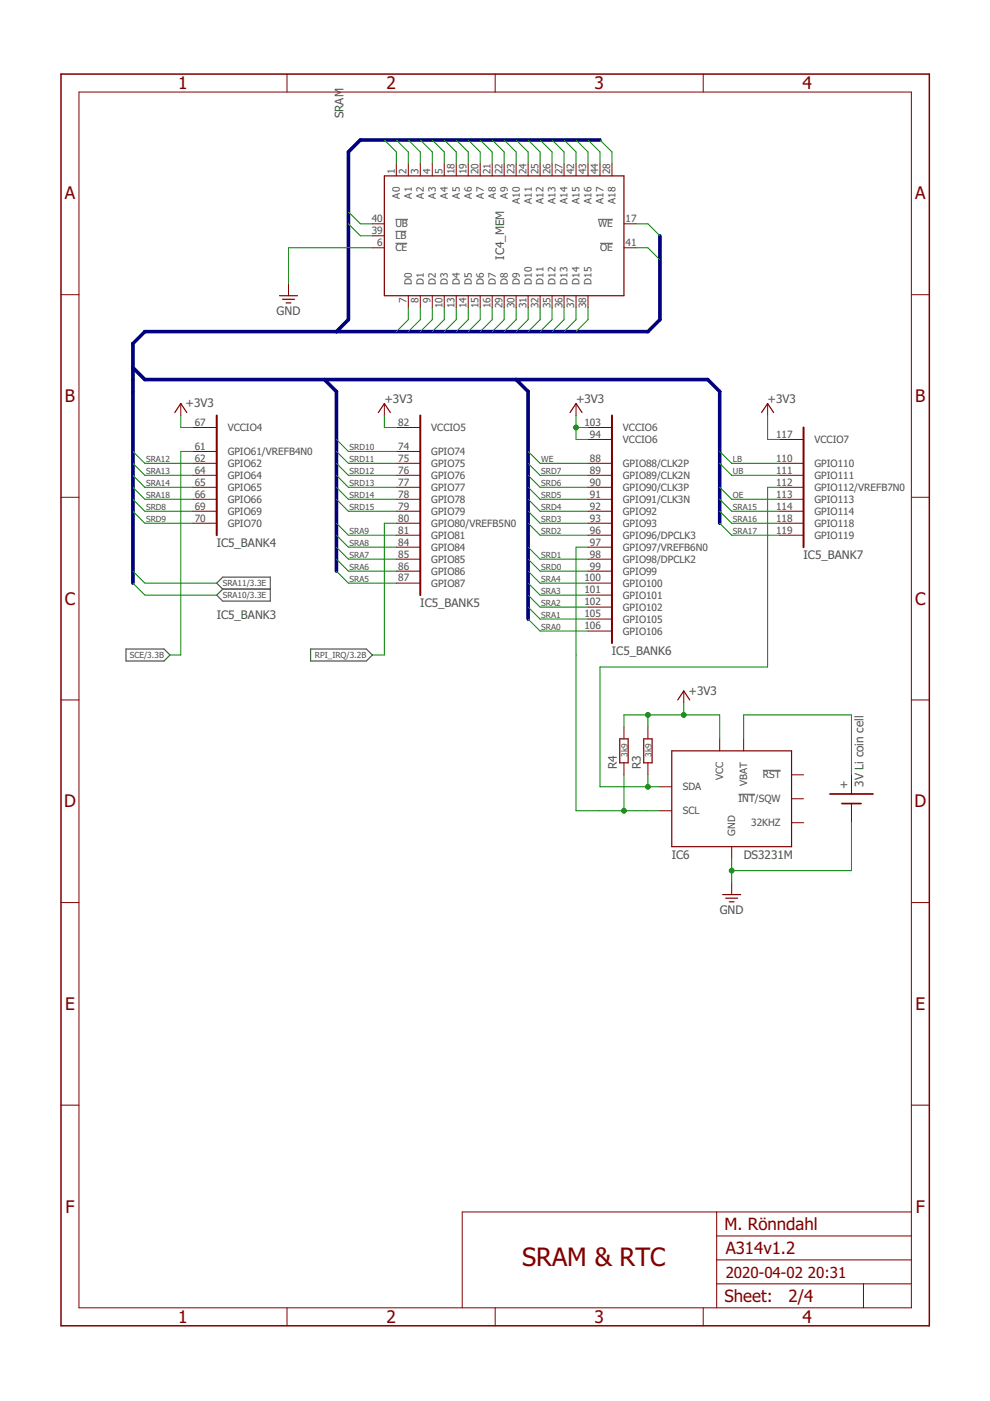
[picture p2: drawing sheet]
<svg xmlns="http://www.w3.org/2000/svg" width="210mm" height="297mm" viewBox="0 0 210 297" stroke-linecap="round" stroke-linejoin="round" font-family="sans-serif">
<path d="M83.8 51.6h2.5M83.8 49h2.4M83.8 46.5h2.7M126.8 46.5h3.1M127.2 51.6h2.7M156.6 168.4h3.5M161.7 163.3h3.8" fill="none" stroke="#505050" stroke-width=".21"/>
<path d="M26.7 137.6h8.1l1.2 1.3-1.2 1.2h-8.1zM46 123.6l1.2-1.2h10.1v5h-10.1l-1.2-1.2 1.2-1.3zM47.2 124.9h10.1M65.8 137.6h11.9l1.3 1.3-1.3 1.2h-11.9z" fill="none" stroke="#505050" stroke-width=".25"/>
<g fill="none" stroke="#800000" stroke-width=".21">
<path d="M16.7 19.5h176.5v257.8h-176.5zM60.9 15.7v3.8M105 15.7v3.8M149.1 15.7v3.8M84 34.8v2.5M86.6 34.8v2.5M89.1 34.8v2.5M91.7 34.8v2.5M94.2 34.8v2.5M96.7 34.8v2.5M99.3 34.8v2.5M101.8 34.8v2.5"/>
<path d="M104.4 34.8v2.5M106.9 34.8v2.5M109.4 34.8v2.5M112 34.8v2.5M114.5 34.8v2.5M117.1 34.8v2.5M119.6 34.8v2.5M122.1 34.8v2.5M124.7 34.8v2.5M127.2 34.8v2.5M129.8 34.8v2.5M79 52.5h2.5"/>
<path d="M79 50h2.5M79 47.5h2.5M132.3 52.5h2.5M132.3 47.5h2.5M12.9 62.5h3.8M61.2 60.2v2.5M86.6 62.7v2.5M89.1 62.7v2.5M91.7 62.7v2.5M94.2 62.7v2.5M96.7 62.7v2.5M99.3 62.7v2.5"/>
<path d="M101.8 62.7v2.5M104.4 62.7v2.5M106.9 62.7v2.5M109.4 62.7v2.5M112 62.7v2.5M114.5 62.7v2.5M117.1 62.7v2.5M119.6 62.7v2.5M122.1 62.7v2.5M124.7 62.7v2.5M193.2 62.5h3.8M38.3 85.6v2.5"/>
<path d="M40.9 95.7h5.1M40.9 98.2h5.1M40.9 90.6h5.1M81.5 85.6v2.5M84 95.7h5.1M84 98.2h5.1M84 90.6h5.1M122.1 85.6v2.5M124.7 98.2h5.1M124.7 90.6h5.1M124.7 93.2h5.1M162.8 85.6v2.5"/>
<path d="M165.3 98.2h5.1M165.3 93.2h5.1M12.9 105.4h3.8M40.9 100.8h5.1M40.9 103.3h5.1M40.9 105.9h5.1M40.9 108.4h5.1M40.9 110.9h5.1M84 100.8h5.1M84 103.3h5.1M84 105.9h5.1M84 108.4h5.1"/>
<path d="M84 110.9h5.1M84 113.5h5.1M84 116h5.1M84 118.6h5.1M124.7 100.8h5.1M124.7 103.3h5.1M124.7 105.9h5.1M124.7 108.4h5.1M124.7 110.9h5.1M124.7 113.5h5.1M124.7 116h5.1M124.7 118.6h5.1"/>
<path d="M165.3 100.8h5.1M165.3 103.3h5.1M165.3 105.9h5.1M165.3 108.4h5.1M165.3 110.9h5.1M165.3 113.5h5.1M193.2 105.4h3.8M84 121.1h5.1M84 123.6h5.1M124.7 121.1h5.1M124.7 123.6h5.1M124.7 126.2h5.1"/>
<path d="M124.7 128.7h5.1M124.7 131.3h5.1M124.7 133.8h5.1M12.9 148.4h3.8M132.3 154.1v2.6M137.4 154.1v2.6M145 146.5v2.5M152.6 156.7v2.5M157.7 156.7v2.5M193.2 148.4h3.8M132.3 161.7v2.6M137.4 161.7v2.6"/>
<path d="M139.9 166.8h2.5M139.9 171.9h2.5M155.1 179.5v2.6M167.8 169.4h2.6M167.8 164.3h2.6M167.8 174.4h2.6M180.5 164.3v4M180.5 170.4v4M12.9 191.4h3.8M155.1 187.1v2.6M193.2 191.4h3.8M12.9 234.3h3.8"/>
<path d="M193.2 234.3h3.8M152 257v20.3M193.2 257h-95.2v20.3M60.9 277.3v3.8M105 277.3v3.8M149.1 277.3v3.8M152 272.2h41.2M152 267.1h41.2M152 262h41.2M183.1 272.2v5.1"/>
</g>
<path d="M46 88.1v25.4M89.1 88.1v38.1M129.8 88.1v48.2M170.4 90.6v25.4" fill="none" stroke="#800000" stroke-width=".42"/>
<g fill="none" stroke="#800000" stroke-width=".25">
<path d="M81.5 37.3h50.8v25.4h-50.8zM59.3 62.7h3.8M59.9 63.5h2.5M60.7 64.2h1M37.1 87.5l1.2-1.9 1.3 1.9M80.2 87.5l1.3-1.9 1.3 1.9M120.9 87.5l1.2-1.9 1.3 1.9M161.5 87.5l1.3-1.9 1.2 1.9M131.4 156.7h1.8v5h-1.8zM136.5 156.7h1.8v5h-1.8zM142.4 159.2h25.4v20.3h-25.4zM143.7 148.4l1.3-1.9 1.2 1.9"/>
<path d="M153.2 189.7h3.8M153.9 190.4h2.5M154.6 191.2h1"/>
</g>
<path d="M12.9 15.7h184.1v265.4h-184.1z" fill="none" stroke="#800000" stroke-width=".32"/>
<path d="M176 168.3h9.1M178.5 170.4h4.1" fill="none" stroke="#800000" stroke-width=".36"/>
<path d="M127.2 29.7h-50.8l-2.5 2.5v35.6l-2.6 2.5M139.9 50v17.8l-2.5 2.5h-106.7l-2.5 2.6v50.7M28.2 77.9l2.5 2.6h119.4l2.5 2.5v27.9M68.8 80.5l2.5 2.5v38.1M109.4 80.5l2.6 2.5v48.3" fill="none" stroke="#000080" stroke-width=".76"/>
<g fill="none" stroke="#008000" stroke-width=".21">
<path d="M81.5 29.7l2.5 2.5v2.6M84 29.7l2.6 2.5v2.6M86.6 29.7l2.5 2.5v2.6M89.1 29.7l2.6 2.5v2.6M91.7 29.7l2.5 2.5v2.6M94.2 29.7l2.5 2.5v2.6M96.7 29.7l2.6 2.5v2.6M99.3 29.7l2.5 2.5v2.6M101.8 29.7l2.6 2.5v2.6M104.4 29.7l2.5 2.5v2.6M106.9 29.7l2.5 2.5v2.6M109.4 29.7l2.6 2.5v2.6"/>
<path d="M112 29.7l2.5 2.5v2.6M114.5 29.7l2.6 2.5v2.6M117.1 29.7l2.5 2.5v2.6M119.6 29.7l2.5 2.5v2.6M122.1 29.7l2.6 2.5v2.6M124.7 29.7l2.5 2.5v2.6M127.2 29.7l2.6 2.5v2.6M73.9 44.9l2.5 2.6h2.6M73.9 47.5l2.5 2.5h2.6M79 52.5h-17.8v7.7M134.8 52.5h2.6l2.5 2.6M134.8 47.5h2.6l2.5 2.5"/>
<path d="M86.6 65.2v2.6l-2.6 2.5M89.1 65.2v2.6l-2.5 2.5M91.7 65.2v2.6l-2.6 2.5M94.2 65.2v2.6l-2.5 2.5M96.7 65.2v2.6l-2.5 2.5M99.3 65.2v2.6l-2.6 2.5M101.8 65.2v2.6l-2.5 2.5M104.4 65.2v2.6l-2.6 2.5M106.9 65.2v2.6l-2.5 2.5M109.4 65.2v2.6l-2.5 2.5M112 65.2v2.6l-2.6 2.5M114.5 65.2v2.6l-2.5 2.5"/>
<path d="M117.1 65.2v2.6l-2.6 2.5M119.6 65.2v2.6l-2.5 2.5M122.1 65.2v2.6l-2.5 2.5M124.7 65.2v2.6l-2.6 2.5M28.2 98.2l2.5 2.6h10.2M28.2 95.7l2.5 2.5h10.2M38.3 88.1v2.5h2.6M40.9 95.7h-2.6v43.2h-2.3M71.3 98.2l2.6 2.6h10.1M71.3 95.7l2.6 2.5h10.1M71.3 93.2l2.6 2.5h10.1M81.5 88.1v2.5h2.5"/>
<path d="M112 98.2l2.5 2.6h10.2M112 95.7l2.5 2.5h10.2M122.1 88.1v5.1h2.6M122.1 90.6h2.6M152.6 98.2l2.5 2.6h10.2M152.6 95.7l2.5 2.5h10.2M162.8 88.1v5.1h2.5M28.2 100.8l2.5 2.5h10.2M28.2 105.9l2.5 2.5h10.2M28.2 103.3l2.5 2.6h10.2M28.2 108.4l2.5 2.5h10.2M71.3 100.8l2.6 2.5h10.1"/>
<path d="M71.3 110.9l2.6 2.6h10.1M71.3 113.5l2.6 2.5h10.1M71.3 116l2.6 2.6h10.1M71.3 118.6l2.6 2.5h10.1M71.3 105.9l2.6 2.5h10.1M71.3 103.3l2.6 2.6h10.1M84 110.9h-2.5v28h-2.5M112 100.8l2.5 2.5h10.2M112 110.9l2.5 2.6h10.2M112 116l2.5 2.6h10.2M112 118.6l2.5 2.5h10.2M112 105.9l2.5 2.5h10.2"/>
<path d="M112 103.3l2.5 2.6h10.2M112 108.4l2.5 2.5h10.2M124.7 116h-2.6v55.9h17.8M152.6 110.9l2.5 2.6h10.2M152.6 105.9l2.5 2.5h10.2M152.6 103.3l2.5 2.6h10.2M152.6 108.4l2.5 2.5h10.2M165.3 103.3h-2.5v38.1h-35.6v25.4h12.7M28.2 121.1l2.5 2.5h15.3M28.2 123.6l2.5 2.6h15.3M71.3 121.1l2.6 2.5h10.1M112 121.1l2.5 2.5h10.2"/>
<path d="M112 123.6l2.5 2.6h10.2M112 126.2l2.5 2.5h10.2M112 128.7l2.5 2.6h10.2M112 131.3l2.5 2.5h10.2M132.3 154.1v-2.5h20.3v5.1M137.4 151.6v2.5M145 149v2.6M157.7 156.7v-5.1h22.8v12.7M132.3 164.3v7.6M137.4 164.3v2.5M180.5 174.4v10.2h-25.4M155.1 182.1v5"/>
</g>
<g fill="#008000" stroke="#008000" stroke-width=".21">
<circle cx="155.1" cy="184.6" r=".51"/>
<circle cx="122.1" cy="90.6" r=".51"/>
<circle cx="137.4" cy="151.6" r=".51"/>
<circle cx="145" cy="151.6" r=".51"/>
<circle cx="132.3" cy="171.9" r=".51"/>
<circle cx="137.4" cy="166.8" r=".51"/>
</g>
<text font-size="5.4" fill="#800000" x="110.7" y="268.4">SRAM &amp; RTC</text>
<g font-size="3.7" fill="#800000">
<text x="37.8" y="18.9">1</text>
<text x="81.9" y="18.9">2</text>
<text x="126.1" y="18.9">3</text>
<text x="170.2" y="18.9">4</text>
<text x="13.7" y="42.3">A</text>
<text x="194" y="42.3">A</text>
<text x="13.8" y="85.3">B</text>
<text x="194.1" y="85.3">B</text>
<text x="13.7" y="128.2">C</text>
<text x="194" y="128.2">C</text>
<text x="13.6" y="171.2">D</text>
<text x="193.9" y="171.2">D</text>
<text x="13.8" y="214.1">E</text>
<text x="194.1" y="214.1">E</text>
<text x="13.9" y="257.1">F</text>
<text x="194.2" y="257.1">F</text>
<text x="37.8" y="280.5">1</text>
<text x="81.9" y="280.5">2</text>
<text x="126.1" y="280.5">3</text>
<text x="170.2" y="280.5">4</text>
</g>
<g font-size="3.6" fill="#800000">
<text x="153.6" y="260.8">M. Rönndahl</text>
<text x="153.9" y="265.9">A314v1.2</text>
<text x="153.6" y="276.1">Sheet:</text>
<text x="167.2" y="276">2/4</text>
</g>
<g font-size="3.2" fill="#800000">
<text x="153.9" y="270.9">2020-04-02</text>
<text x="171.3" y="270.9">20:31</text>
</g>
<g font-size="2.5" fill="#505050">
<text x="72.9" y="25.1" transform="rotate(-90 72.9 25.1)">SRAM</text>
<text x="106.9" y="55.1" transform="rotate(-90 106.9 55.1)">IC4_MEM</text>
<text x="58.6" y="66.8">GND</text>
<text x="39.3" y="86.3">+3V3</text>
<text x="81.5" y="85.5">+3V3</text>
<text x="122.1" y="85.5">+3V3</text>
<text x="162.8" y="85.5">+3V3</text>
<text x="45.9" y="116">IC5_BANK4</text>
<text x="170.4" y="118.6">IC5_BANK7</text>
<text x="45.9" y="131.3">IC5_BANK3</text>
<text x="89.1" y="128.7">IC5_BANK5</text>
<text x="129.7" y="138.9">IC5_BANK6</text>
<text x="146" y="147.3">+3V3</text>
<text x="130.8" y="163" transform="rotate(-90 130.8 163)">R4</text>
<text x="135.9" y="163" transform="rotate(-90 135.9 163)">R3</text>
<text x="179.8" y="167.3" transform="rotate(-90 179.8 167.3)">+</text>
<text x="183.1" y="166.8" transform="rotate(-90 183.1 166.8)">3V Li coin cell</text>
<text x="142.4" y="182.1">IC6</text>
<text x="157.7" y="182.1">DS3231M</text>
<text x="152.6" y="193.7">GND</text>
</g>
<g font-size="2.1" fill="#505050">
<text x="83.7" y="36.9" transform="rotate(-90 83.7 36.9)">1</text>
<text x="86.2" y="36.9" transform="rotate(-90 86.2 36.9)">2</text>
<text x="88.8" y="36.9" transform="rotate(-90 88.8 36.9)">3</text>
<text x="91.3" y="36.9" transform="rotate(-90 91.3 36.9)">4</text>
<text x="93.8" y="36.9" transform="rotate(-90 93.8 36.9)">5</text>
<text x="96.4" y="36.9" transform="rotate(-90 96.4 36.9)">18</text>
<text x="98.9" y="36.9" transform="rotate(-90 98.9 36.9)">19</text>
<text x="101.5" y="36.9" transform="rotate(-90 101.5 36.9)">20</text>
<text x="104" y="36.9" transform="rotate(-90 104 36.9)">21</text>
<text x="106.5" y="36.9" transform="rotate(-90 106.5 36.9)">22</text>
<text x="109.1" y="36.9" transform="rotate(-90 109.1 36.9)">23</text>
<text x="111.6" y="36.9" transform="rotate(-90 111.6 36.9)">24</text>
<text x="114.2" y="36.9" transform="rotate(-90 114.2 36.9)">25</text>
<text x="116.7" y="36.9" transform="rotate(-90 116.7 36.9)">26</text>
<text x="119.2" y="36.9" transform="rotate(-90 119.2 36.9)">27</text>
<text x="121.8" y="36.9" transform="rotate(-90 121.8 36.9)">42</text>
<text x="124.3" y="36.9" transform="rotate(-90 124.3 36.9)">43</text>
<text x="126.8" y="36.9" transform="rotate(-90 126.8 36.9)">44</text>
<text x="129.4" y="36.9" transform="rotate(-90 129.4 36.9)">28</text>
<text x="78.8" y="47.1">40</text>
<text x="84.8" y="42.1" transform="rotate(-90 84.8 42.1)">A0</text>
<text x="87.3" y="42.1" transform="rotate(-90 87.3 42.1)">A1</text>
<text x="89.9" y="42.1" transform="rotate(-90 89.9 42.1)">A2</text>
<text x="92.4" y="42.1" transform="rotate(-90 92.4 42.1)">A3</text>
<text x="95" y="42.1" transform="rotate(-90 95 42.1)">A4</text>
<text x="97.5" y="42.1" transform="rotate(-90 97.5 42.1)">A5</text>
<text x="100" y="42.1" transform="rotate(-90 100 42.1)">A6</text>
<text x="102.6" y="42.1" transform="rotate(-90 102.6 42.1)">A7</text>
<text x="105.1" y="42.1" transform="rotate(-90 105.1 42.1)">A8</text>
<text x="107.7" y="42.1" transform="rotate(-90 107.7 42.1)">A9</text>
<text x="110.2" y="43.3" transform="rotate(-90 110.2 43.3)">A10</text>
<text x="112.7" y="43.3" transform="rotate(-90 112.7 43.3)">A11</text>
<text x="115.3" y="43.3" transform="rotate(-90 115.3 43.3)">A12</text>
<text x="117.8" y="43.3" transform="rotate(-90 117.8 43.3)">A13</text>
<text x="120.3" y="43.3" transform="rotate(-90 120.3 43.3)">A14</text>
<text x="122.9" y="43.3" transform="rotate(-90 122.9 43.3)">A15</text>
<text x="125.4" y="43.3" transform="rotate(-90 125.4 43.3)">A16</text>
<text x="128" y="43.3" transform="rotate(-90 128 43.3)">A17</text>
<text x="130.5" y="43.3" transform="rotate(-90 130.5 43.3)">A18</text>
<text x="132.6" y="47.1">17</text>
<text x="78.8" y="49.6">39</text>
<text x="80" y="52.2">6</text>
<text x="83.8" y="53.3">CE</text>
<text x="83.8" y="50.8">LB</text>
<text x="83.8" y="48.2">UB</text>
<text x="126.8" y="48.2">WE</text>
<text x="127.2" y="53.3">OE</text>
<text x="132.6" y="52.2">41</text>
<text x="86.2" y="64.2" transform="rotate(-90 86.2 64.2)">7</text>
<text x="87.3" y="60.4" transform="rotate(-90 87.3 60.4)">D0</text>
<text x="88.8" y="64.2" transform="rotate(-90 88.8 64.2)">8</text>
<text x="89.9" y="60.4" transform="rotate(-90 89.9 60.4)">D1</text>
<text x="91.3" y="64.2" transform="rotate(-90 91.3 64.2)">9</text>
<text x="92.4" y="60.4" transform="rotate(-90 92.4 60.4)">D2</text>
<text x="93.8" y="65.4" transform="rotate(-90 93.8 65.4)">10</text>
<text x="95" y="60.4" transform="rotate(-90 95 60.4)">D3</text>
<text x="96.4" y="65.4" transform="rotate(-90 96.4 65.4)">13</text>
<text x="97.5" y="60.4" transform="rotate(-90 97.5 60.4)">D4</text>
<text x="98.9" y="65.4" transform="rotate(-90 98.9 65.4)">14</text>
<text x="100" y="60.4" transform="rotate(-90 100 60.4)">D5</text>
<text x="101.5" y="65.4" transform="rotate(-90 101.5 65.4)">15</text>
<text x="102.6" y="60.4" transform="rotate(-90 102.6 60.4)">D6</text>
<text x="104" y="65.4" transform="rotate(-90 104 65.4)">16</text>
<text x="105.1" y="60.4" transform="rotate(-90 105.1 60.4)">D7</text>
<text x="106.5" y="65.4" transform="rotate(-90 106.5 65.4)">29</text>
<text x="107.7" y="60.4" transform="rotate(-90 107.7 60.4)">D8</text>
<text x="109.1" y="65.4" transform="rotate(-90 109.1 65.4)">30</text>
<text x="110.2" y="60.4" transform="rotate(-90 110.2 60.4)">D9</text>
<text x="111.6" y="65.4" transform="rotate(-90 111.6 65.4)">31</text>
<text x="112.7" y="60.4" transform="rotate(-90 112.7 60.4)">D10</text>
<text x="114.2" y="65.4" transform="rotate(-90 114.2 65.4)">32</text>
<text x="115.3" y="60.4" transform="rotate(-90 115.3 60.4)">D11</text>
<text x="116.7" y="65.4" transform="rotate(-90 116.7 65.4)">35</text>
<text x="117.8" y="60.4" transform="rotate(-90 117.8 60.4)">D12</text>
<text x="119.2" y="65.4" transform="rotate(-90 119.2 65.4)">36</text>
<text x="120.3" y="60.4" transform="rotate(-90 120.3 60.4)">D13</text>
<text x="121.8" y="65.4" transform="rotate(-90 121.8 65.4)">37</text>
<text x="122.9" y="60.4" transform="rotate(-90 122.9 60.4)">D14</text>
<text x="124.3" y="65.4" transform="rotate(-90 124.3 65.4)">38</text>
<text x="125.4" y="60.4" transform="rotate(-90 125.4 60.4)">D15</text>
<text x="41.3" y="95.3">61</text>
<text x="41.3" y="90.3">67</text>
<text x="48.3" y="91.4">VCCIO4</text>
<text x="84.4" y="95.3">74</text>
<text x="84.4" y="90.3">82</text>
<text x="91.5" y="91.4">VCCIO5</text>
<text x="123.9" y="90.3">103</text>
<text x="125.1" y="92.8">94</text>
<text x="132.1" y="93.9">VCCIO6</text>
<text x="132.1" y="91.4">VCCIO6</text>
<text x="164.5" y="92.8">117</text>
<text x="172.7" y="93.9">VCCIO7</text>
<text x="41.3" y="97.9">62</text>
<text x="41.3" y="100.4">64</text>
<text x="48.3" y="96.5">GPIO61/VREFB4N0</text>
<text x="48.3" y="99">GPIO62</text>
<text x="48.3" y="101.5">GPIO64</text>
<text x="84.4" y="97.9">75</text>
<text x="84.4" y="100.4">76</text>
<text x="91.5" y="96.5">GPIO74</text>
<text x="91.5" y="99">GPIO75</text>
<text x="91.5" y="101.5">GPIO76</text>
<text x="125.1" y="97.9">88</text>
<text x="125.1" y="100.4">89</text>
<text x="132.1" y="99">GPIO88/CLK2P</text>
<text x="132.1" y="101.5">GPIO89/CLK2N</text>
<text x="164.5" y="97.9">110</text>
<text x="164.5" y="100.4">111</text>
<text x="172.7" y="99">GPIO110</text>
<text x="172.7" y="101.5">GPIO111</text>
<text x="41.3" y="103">65</text>
<text x="41.3" y="105.5">66</text>
<text x="48.3" y="104.1">GPIO65</text>
<text x="48.3" y="106.6">GPIO66</text>
<text x="84.4" y="103">77</text>
<text x="84.4" y="105.5">78</text>
<text x="91.5" y="104.1">GPIO77</text>
<text x="91.5" y="106.6">GPIO78</text>
<text x="125.1" y="103">90</text>
<text x="125.1" y="105.5">91</text>
<text x="132.1" y="104.1">GPIO90/CLK3P</text>
<text x="132.1" y="106.6">GPIO91/CLK3N</text>
<text x="164.5" y="103">112</text>
<text x="164.5" y="105.5">113</text>
<text x="172.7" y="104.1">GPIO112/VREFB7N0</text>
<text x="172.7" y="106.6">GPIO113</text>
<text x="41.3" y="108">69</text>
<text x="41.3" y="110.6">70</text>
<text x="48.3" y="109.2">GPIO69</text>
<text x="48.3" y="111.7">GPIO70</text>
<text x="84.4" y="108">79</text>
<text x="84.4" y="110.6">80</text>
<text x="84.4" y="113.1">81</text>
<text x="91.5" y="109.2">GPIO79</text>
<text x="91.5" y="111.7">GPIO80/VREFB5N0</text>
<text x="125.1" y="108">92</text>
<text x="125.1" y="110.6">93</text>
<text x="125.1" y="113.1">96</text>
<text x="132.1" y="109.2">GPIO92</text>
<text x="132.1" y="111.7">GPIO93</text>
<text x="164.5" y="108">114</text>
<text x="164.5" y="110.6">118</text>
<text x="164.5" y="113.1">119</text>
<text x="172.7" y="109.2">GPIO114</text>
<text x="172.7" y="111.7">GPIO118</text>
<text x="84.4" y="115.7">84</text>
<text x="84.4" y="118.2">85</text>
<text x="91.5" y="114.2">GPIO81</text>
<text x="91.5" y="116.8">GPIO84</text>
<text x="91.5" y="119.3">GPIO85</text>
<text x="125.1" y="115.7">97</text>
<text x="125.1" y="118.2">98</text>
<text x="132.1" y="114.2">GPIO96/DPCLK3</text>
<text x="132.1" y="116.8">GPIO97/VREFB6N0</text>
<text x="132.1" y="119.3">GPIO98/DPCLK2</text>
<text x="172.7" y="114.2">GPIO119</text>
<text x="84.4" y="120.7">86</text>
<text x="84.4" y="123.3">87</text>
<text x="91.5" y="121.9">GPIO86</text>
<text x="91.5" y="124.4">GPIO87</text>
<text x="123.9" y="123.3">100</text>
<text x="123.9" y="125.8">101</text>
<text x="125.1" y="120.7">99</text>
<text x="132.1" y="124.4">GPIO100</text>
<text x="132.1" y="121.9">GPIO99</text>
<text x="123.9" y="128.4">102</text>
<text x="123.9" y="130.9">105</text>
<text x="132.1" y="126.9">GPIO101</text>
<text x="132.1" y="129.5">GPIO102</text>
<text x="123.9" y="133.4">106</text>
<text x="132.1" y="132">GPIO105</text>
<text x="132.1" y="134.6">GPIO106</text>
<text x="144.8" y="167.6">SDA</text>
<text x="153.4" y="165.4" transform="rotate(-90 153.4 165.4)">VCC</text>
<text x="158.4" y="166.6" transform="rotate(-90 158.4 166.6)">VBAT</text>
<text x="161.7" y="165">RST</text>
<text x="144.8" y="172.7">SCL</text>
<text x="156.6" y="170.1">INT/SQW</text>
<text x="155.9" y="177.2" transform="rotate(-90 155.9 177.2)">GND</text>
<text x="159.3" y="175.2">32KHZ</text>
</g>
<g font-size="1.8" fill="#505050">
<text x="74.1" y="95.5">SRD10</text>
<text x="31" y="100.5">SRA13</text>
<text x="31" y="98">SRA12</text>
<text x="74.1" y="100.5">SRD12</text>
<text x="74.1" y="98">SRD11</text>
<text x="114.8" y="100.5">SRD7</text>
<text x="114.8" y="98">WE</text>
<text x="155.4" y="100.5">UB</text>
<text x="155.4" y="98">LB</text>
<text x="31" y="103.1">SRA14</text>
<text x="31" y="105.6">SRA18</text>
<text x="74.1" y="105.6">SRD14</text>
<text x="74.1" y="103.1">SRD13</text>
<text x="114.8" y="103.1">SRD6</text>
<text x="114.8" y="105.6">SRD5</text>
<text x="155.4" y="105.6">OE</text>
<text x="31" y="110.7">SRD9</text>
<text x="31" y="108.1">SRD8</text>
<text x="74.1" y="113.2">SRA9</text>
<text x="74.1" y="108.1">SRD15</text>
<text x="114.8" y="108.1">SRD4</text>
<text x="114.8" y="110.7">SRD3</text>
<text x="114.8" y="113.2">SRD2</text>
<text x="155.4" y="108.1">SRA15</text>
<text x="155.4" y="110.7">SRA16</text>
<text x="155.4" y="113.2">SRA17</text>
<text x="74.1" y="115.8">SRA8</text>
<text x="74.1" y="118.3">SRA7</text>
<text x="114.8" y="118.3">SRD1</text>
<text x="47.2" y="124.3">SRA11/3.3E</text>
<text x="74.1" y="120.8">SRA6</text>
<text x="74.1" y="123.4">SRA5</text>
<text x="114.8" y="123.4">SRA4</text>
<text x="114.8" y="125.9">SRA3</text>
<text x="114.8" y="120.8">SRD0</text>
<text x="47.2" y="126.8">SRA10/3.3E</text>
<text x="114.8" y="128.5">SRA2</text>
<text x="114.8" y="131">SRA1</text>
<text x="114.8" y="133.5">SRA0</text>
<text x="27.5" y="139.5">SCE/3.3B</text>
<text x="66.8" y="139.5">RPI_IRQ/3.2B</text>
<text x="133" y="160.5" transform="rotate(-90 133 160.5)">3k9</text>
<text x="138.1" y="160.5" transform="rotate(-90 138.1 160.5)">3k9</text>
</g>
</svg>
